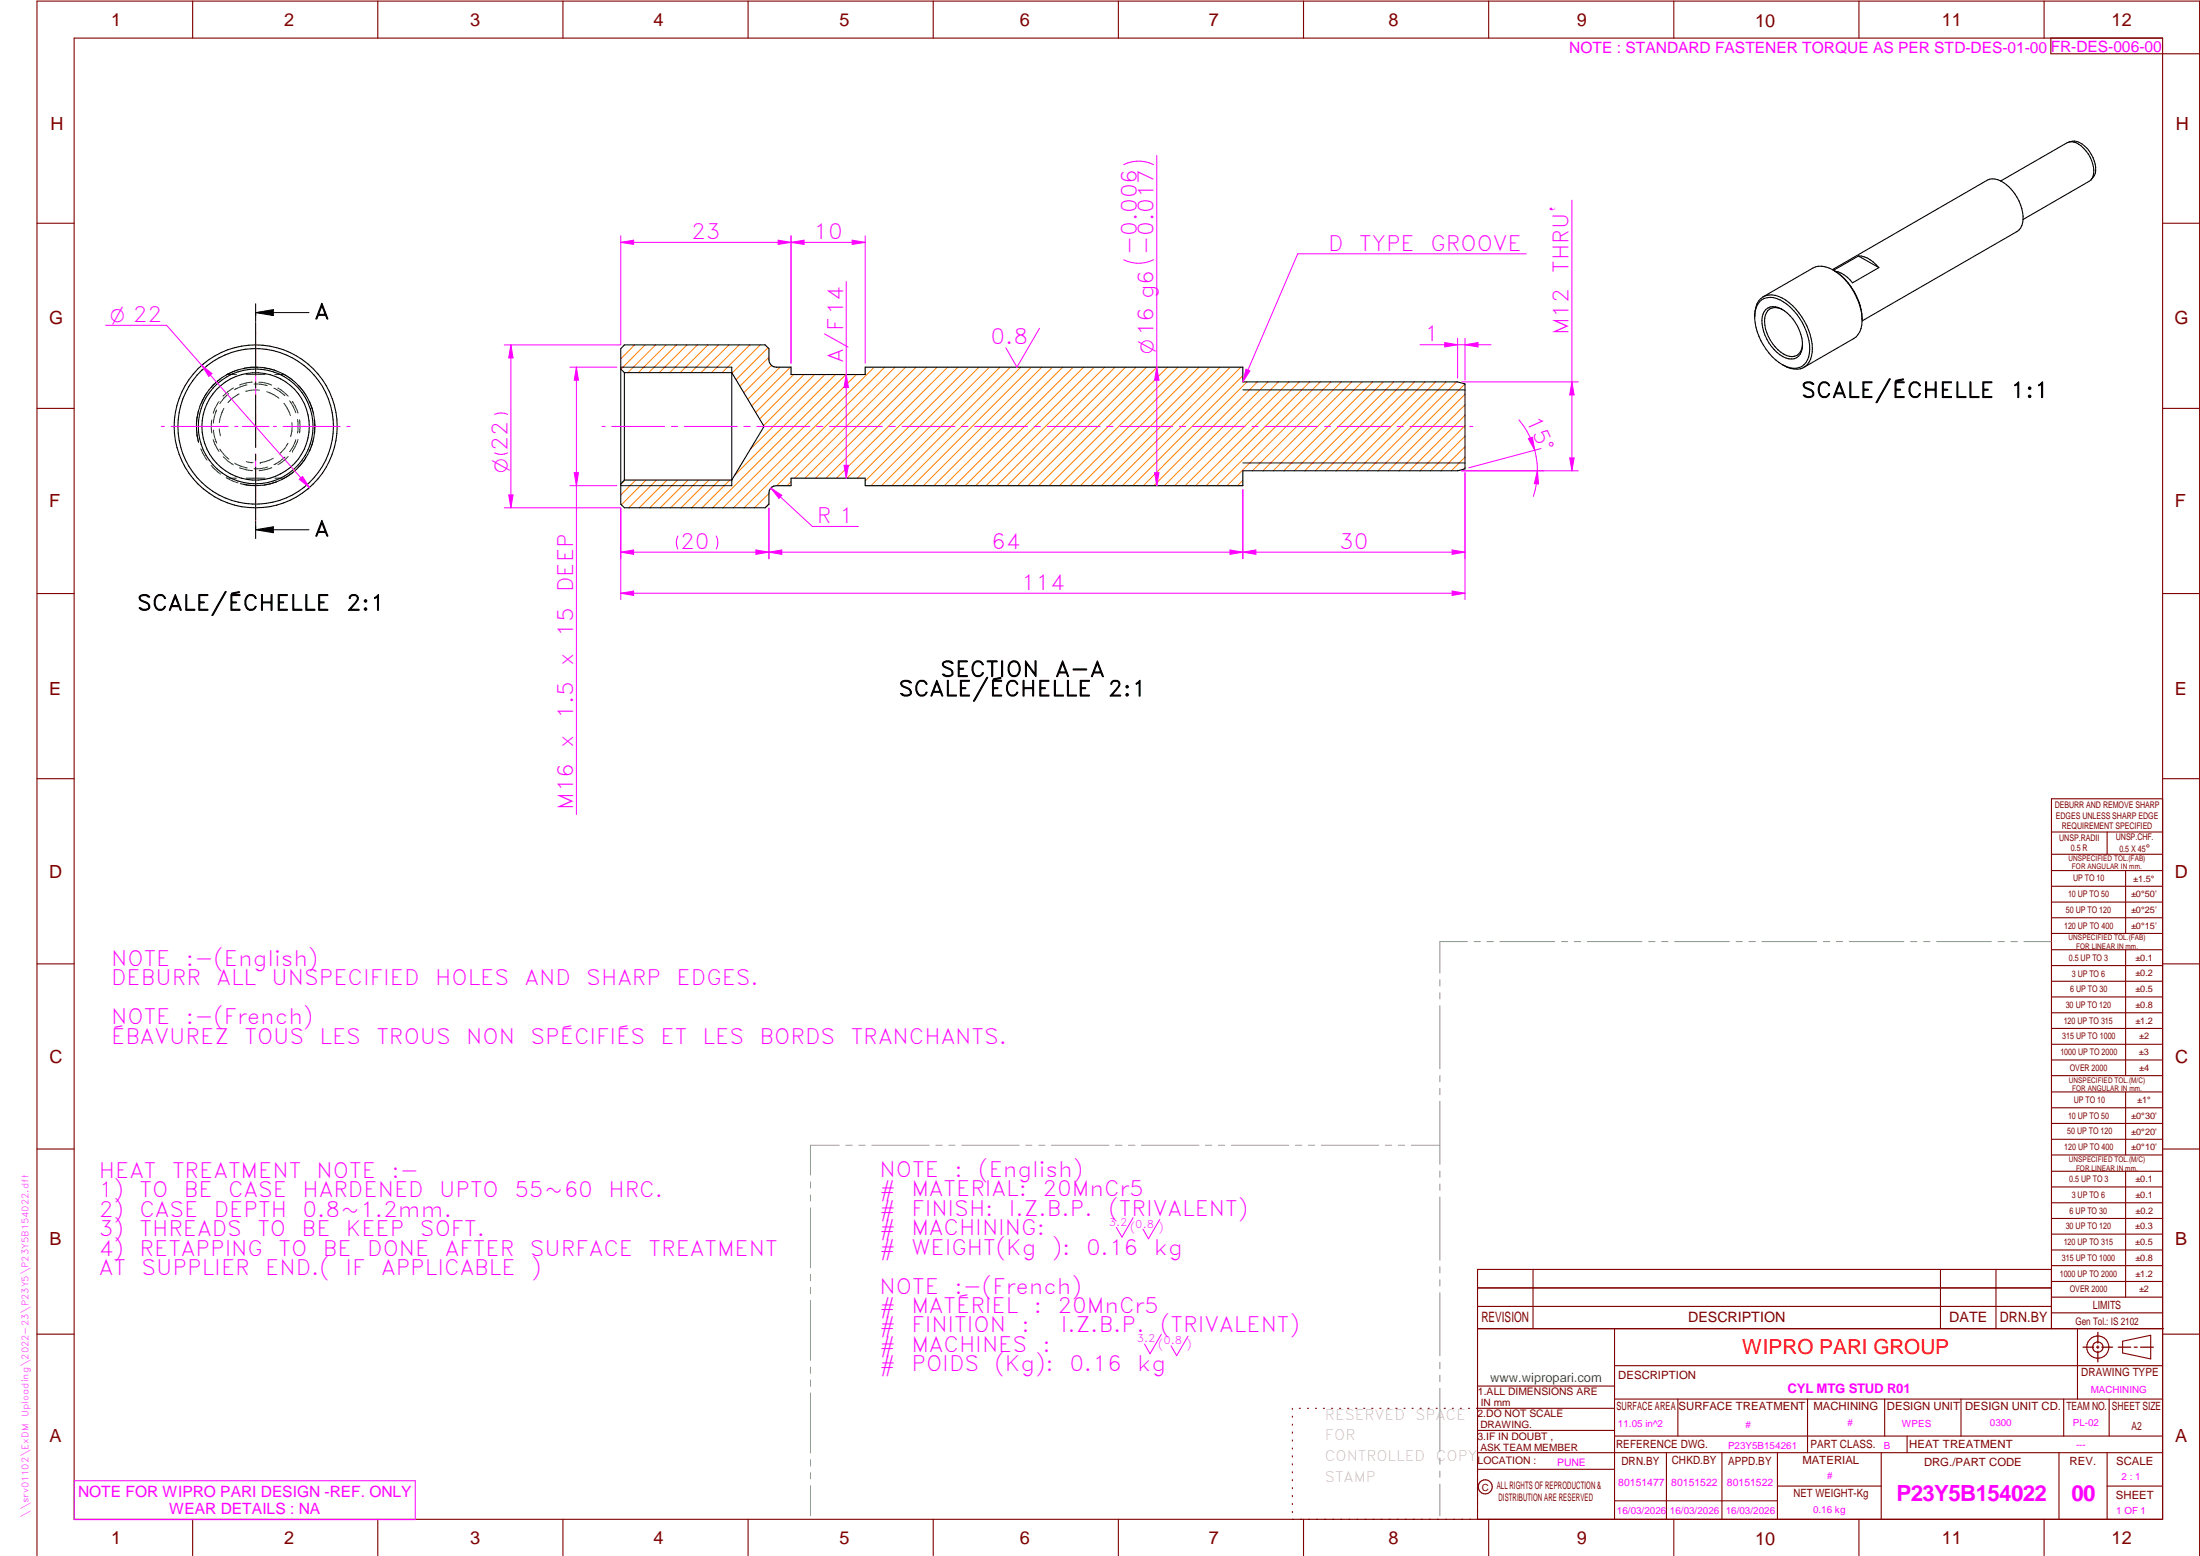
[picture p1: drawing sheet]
<svg xmlns="http://www.w3.org/2000/svg" width="594mm" height="420mm" viewBox="0 0 594 420" stroke-linecap="round" stroke-linejoin="round" font-family="sans-serif">
<g fill="none" stroke="#800000" stroke-width=".3">
<path d="M20 10.3h564v400h-564zM52 .3v10M102 .3v10M152 .3v10M202 .3v10M252 .3v10M302 .3v10M352 .3v10M402 .3v10M452 .3v10M502 .3v10M552 .3v10"/>
<path d="M553.8 10.3v4.2h40.3M10 60.3h10M584 60.3h10M10 110.3h10M584 110.3h10M10 160.3h10M584 160.3h10M10 210.3h10M584 215.7h-30v143.1M584 210.3h10M554 224.7h30M554 230.7h30"/>
<path d="M554 235.1h30M554 239.3h30M569 224.7v6M574 235.1v17M554 243.6h30M554 247.8h30M554 252.1h30M554 256.5h30M574 256.5v33.9M10 260.3h10M554 260.7h30M554 265h30"/>
<path d="M554 269.2h30M554 273.5h30M554 277.7h30M584 260.3h10M554 282h30M554 286.2h30M554 290.4h30M554 294.9h30M554 299.1h30M574 294.9v17M10 310.3h10M554 303.4h30"/>
<path d="M554 307.6h30M554 311.9h30M554 316.3h30M574 316.3v34M584 310.3h10M554 320.5h30M554 324.8h30M554 329h30M554 333.2h30M554 337.5h30M399 358.8h185.2M399 352.8h155"/>
<path d="M399 347.8h155M414 342.8v16M436 358.8v51.5M524 342.8v16M539 342.8v16M554 341.8h30M554 346h30M554 350.3h30M554 354.5h30M554 342.8h-155v67.5M561 358.8v19M10 360.3h10"/>
<path d="M399 374.3h37M436 377.8h148M453.1 377.8v10M488.1 377.8v14.5M508.9 377.8v10M529.5 377.8v10M557.3 377.8v10M569.5 377.8v10M573.2 362.2l7.6-1.6v6.3l-7.6-1.6zM584 368.8h-148M584 360.3h10M349 380.3v.3"/>
<path d="M349 382.4v.3M349 384.6v.3M349 386.7v.3M349 388.8v.3M349 391v.3M349 393.1v.3M349 395.3v.3M349 397.4v.3M349 399.5v.3M350.9 380.3h.2M353.1 380.3h.2M355.2 380.3h.3"/>
<path d="M357.4 380.3h.3M359.6 380.3h.3M361.7 380.3h.3M363.9 380.3h.3M366.1 380.3h.3M368.3 380.3h.2M370.4 380.3h.3M372.6 380.3h.3M374.8 380.3h.3M376.9 380.3h.4M379.1 380.3h.3M381.3 380.3h.3"/>
<path d="M383.4 380.3h.4M385.6 380.3h.3M387.8 380.3h.3M390 380.3h.3M392.2 380.3h.3M394.3 380.3h.3M396.5 380.3h.3M398.7 380.3h37.3M399 396.7h37M399 392.3h185M399 386.2h37M436 387.8h148"/>
<path d="M450 392.3v18M465 392.3v18M480 392.3v18M508 392.3v18M515 387.8v4.5M556 392.3v18M569 392.3v18M52 410.3v9.7M102 410.3v9.7M152 410.3v9.7M202 410.3v9.7M252 410.3v9.7"/>
<path d="M302 410.3v9.7M349 401.7v.3M349 403.8v.4M349 406v.3M349 408.1v.3M352 410.3v9.7M402 410.3v9.7M436 405.3h44M452 410.3v9.7M480 401.3h28M502 410.3v9.7M552 410.3v9.7"/>
<path d="M569 401.3h15M10 420v-419.7h584v419.7"/>
<circle cx="566.5" cy="363.7" r="1.39"/>
<circle cx="566.5" cy="363.8" r="3"/>
<circle cx="401.1" cy="401.5" r="1.9"/>
</g>
<g fill="none" stroke="#f0f" stroke-width=".27">
<path d="M69 89.6v.9M69 92.3v15.4M153.9 99.1h12.7M155.7 99.1l.5 3.6h-1.1zM43.6 115.1h.8M46.2 115.1h15.4M63.4 115.1h.9M65.4 115.1h7.2M69 111.5v7.2M69 109.5v.8M69 119.9v.9M73.8 115.1h.9"/>
<path d="M76.4 115.1h15.5M93.7 115.1h.8M162.6 115.1h.8M165.2 115.1h14.3M181.3 115.1h1.7M184.8 115.1h14.3M200.9 115.1h1.7M204.4 115.1h14.3M220.5 115.1h1.7M224 115.1h14.3M240.1 115.1h1.7M243.6 115.1h14.3"/>
<path d="M259.7 115.1h1.7M263.2 115.1h14.3M279.3 115.1h1.7M282.8 115.1h14.3M298.9 115.1h1.7M302.4 115.1h14.3M318.5 115.1h1.7M322 115.1h14.2M338.1 115.1h1.7M341.5 115.1h14.3M357.7 115.1h1.7M361.1 115.1h14.3"/>
<path d="M377.3 115.1h1.7M380.7 115.1h14.3M396.9 115.1h.8M69 122.6v15.4M69 139.7v.9M153.9 131.1h12.7M306 328.8l-3 5.3-1.6-2.7M313.2 329.3l-3.1 5.2-1.5-2.6M313.6 360.3l-3 5.2-1.5-2.6M320.8 360.8l-3.1 5.3-1.5-2.7M20.1 399.8h92v10.5h-92z"/>
</g>
<g fill="none" stroke="#949494" stroke-width=".27">
<path d="M396.2 254.3h-7.4v8.5M398.1 254.3h1.6M401.5 254.3h1.8M405 254.3h14.8M421.6 254.3h1.7M425.1 254.3h1.7M428.6 254.3h14.8M445.2 254.3h1.7M448.7 254.3h1.7M452.2 254.3h14.8M468.8 254.3h1.7M472.3 254.3h1.7"/>
<path d="M475.8 254.3h14.8M492.4 254.3h1.7M495.8 254.3h1.8M499.4 254.3h14.7M516 254.3h1.6M519.4 254.3h1.8M522.9 254.3h14.8M539.5 254.3h1.7M543 254.3h1.7M546.5 254.3h7.4M388.8 264.5v1.8M388.8 268.1v1.6"/>
<path d="M388.8 271.6v17M388.8 290.4v1.7M388.8 293.9v1.7M388.8 297.4v17M218.9 319.2v1.6M226.6 309.2h-7.7v8.1M228.4 309.2h1.7M231.9 309.2h1.7M235.4 309.2h15.5M252.7 309.2h1.7M256.2 309.2h1.7M259.7 309.2h15.5"/>
<path d="M277 309.2h1.7M280.5 309.2h1.7M284 309.2h15.5M301.2 309.2h1.8M304.8 309.2h1.7M308.3 309.2h15.5M325.5 309.2h1.7M329.1 309.2h1.6M332.6 309.2h15.4M349.8 309.2h1.7M353.3 309.2h1.7M356.8 309.2h15.5"/>
<path d="M374.1 309.2h1.7M377.6 309.2h1.7M381.1 309.2h7.7M388.8 316.2v1.7M388.8 319.7v1.7M218.9 322.6v1.8M218.9 326.1v16.2M388.8 323.2v17.1M218.9 344.1v1.8M218.9 347.6v1.7M218.9 351.2v16.1M388.8 342.1v1.6"/>
<path d="M388.8 345.6v1.7M388.8 349v17.1M218.9 369.1v1.7M218.9 372.6v1.8M218.9 376.1v16.2M388.8 367.9v1.7M388.8 371.4v1.7M388.8 374.9v17M218.9 394.1v1.8M218.9 397.6v1.7M388.8 393.7v1.7M388.8 397.2v1.7"/>
<path d="M218.9 401.2v8.1M388.8 400.7v8.6"/>
</g>
<path d="M566.5 359.7v3M562.5 363.8h2.9M566.1 363.8h.7M566.5 363.4v.7M566.5 364.9v2.8M567.6 363.8h2.9M572 363.8h3.4M576.3 363.8h.8M578 363.8h3.5" fill="none" stroke="#800000" stroke-width=".34"/>
<g fill="none" stroke="#008000" stroke-width=".27">
<path d="M64.2 99.9l-3.2 1.4M69.5 99.1h.1M69.5 99.1l-3.6 .3M71.2 99.3l3.4 .9M53.1 116.1l.5 3.4M53.6 110.8l-.5 3.5M55.9 106.1l-1.7 3M57.2 113.4v3.5M57.6 118.7l.4 1.3 1.1 1.9M57.6 116.1l.3 1.8 .6 1.7M58.5 110.7l-.6 1.7-.3 1.8M59.1 108.4l-1.1 1.9-.4 1.3"/>
<path d="M59.2 115.8l.3 1.9M59.3 113.8h.1M59.6 102.3l-2.6 2.3M60.4 110.3l-.9 2.3-.2 1.2M61.3 101.1h2.5M61.8 106.3l-1.4 1.2-1.1 1.5M63 104.8l-1.5 1-1.3 1.2M64.6 106.4a8.6 8.6 0 0 0-3 2.3M66.5 101.1h5.1M66.7 103.9l-1.7 .5-1.7 .8M68.1 103.2l-1.5 .2-1.9 .6M68.6 103.7l1.8 .1 1.8 .3"/>
<path d="M69.9 103.2l2.3 .3 1.2 .5M70.1 105.4h-2.3l-1.5 .3M72 105.7l1.9 .9 1.4 .9M73.9 104.8l1.7 .9 1.3 1.1M74.2 101.1h2.6M75 104.8l1 .6 1.8 1.6M76.2 100.9l3 1.9M76.7 108.9l.8 1.3 .9 2M77.8 119.7a8.7 8.7 0 0 1-2.4 2.9M78.2 108.2l1 1.6 .7 1.7M78.8 114.1a8.2 8.2 0 0 1-.3 3.8M78.9 108.4h.1"/>
<path d="M79 108.4l1.5 3.1M79.9 118.7l-.7 1.8-1 1.5M80.3 113.3l.2 1.8-.2 1.8M80.5 104l2.1 2.7M80.5 118.7l-1.5 3.1M80.9 113.4v3.5M83.5 108.3l1.1 3.3M84.6 118.6l-1.1 3.3M84.9 113.4l.1 3.4M85 116.8h.1M54.2 121.2l1.7 3M57 125.6l2.6 2.4"/>
<path d="M59.4 121.3l1 1.4 1.4 1.3M60.3 123.3l1.2 1.2 1.5 1M61.1 129l3.2 1.4M61.3 129.1h2.5M63.4 125.1l1.6 .8 1.8 .5M64.7 126.3l3.4 .8M66 130.9l3.5 .2M66.5 129.1h5.1M66.5 124.7l1.8 .2M70.3 124.9h.1M72.2 126.1l-1.8 .4-1.8 .1M73.4 126.3l-1.2 .4-2.2 .4"/>
<path d="M73.8 123.7l-2.2 1-1.3 .2M74.2 129.1h2.6M74.6 130.1l-3.3 .9M77 123.4l-1.4 1.2-1.6 .9M77.8 123.3l-1.8 1.6-.9 .6M79 121.8h.1M79.2 127.5l-2.9 1.9M82.6 123.5l-2.1 2.7"/>
</g>
<g fill="none" stroke="#000" stroke-width=".3">
<path d="M558.8 38.3a4.3 4.3 0 0 1 4.8 1.8 7.8 7.8 0 0 1 2 7.3l-.9 1.1M540.3 48.9a4.1 4.1 0 0 0-3.6-.3l-41.9 24.2M540.3 48.9a11.9 11.9 0 0 1 5.9 11.3 3.3 3.3 0 0 1-1.5 2.3l-41.9 24.2M540.3 48.9l17.9-10.3a3.8 3.8 0 0 1 4.5 1.5 7.8 7.8 0 0 1 2.3 8l-.8 .8-17.9 10.4M494.8 72.8a5.3 5.3 0 0 0-5.3-.4l-13.4 7.7M494.8 72.8a17.1 17.1 0 0 1 8 12.8M495 72.9a16.2 16.2 0 0 1 7.8 13.8M501.9 69.1l5.5 3.2M501.9 69.1l-6.8 3.9M501.9 69.1a6.9 6.9 0 0 1 5.5 3.2M507.4 72.3l-7.2 4.1a7.7 7.7 0 0 0-4.7-3.2M167.6 99.7l1 .9"/>
<path d="M168.6 93.1h38l1 1v3.1a2.03 2.03 0 0 0 2 1.9h4v2h20v-2h102v4h58l2 .6v22.9l-2 .5h-58v4h-102v-2h-20v2h-4a1.97 1.97 0 0 0-2 2v3l-1 1h-38l-1-1v-42zM197.6 99.1v32M475.1 81.5a4.9 4.9 0 0 1 6.5 0 15.8 15.8 0 0 1 7 13.8 4.2 4.2 0 0 1-6.3 3.7 15.9 15.9 0 0 1-8.4-14.1 5.7 5.7 0 0 1 1.2-3.4zM476.1 80.1a5.7 5.7 0 0 0-2.3 5.5M476.1 80.1a6.4 6.4 0 0 1 7 1.6 16.9 16.9 0 0 1 6.3 13.3 4.5 4.5 0 0 1-6.8 4.1l-1.3-.6M476.8 83.6a3.8 3.8 0 0 1 5.1 .3 11.7 11.7 0 0 1 4.8 10.2 3.2 3.2 0 0 1-5.2 2.2 11.8 11.8 0 0 1-5.6-10.7l.2-.8zM481.5 83.7a3 3 0 0 0-3.2-.4 3 3 0 0 0-1.8 2.6 10.9 10.9 0 0 0 6 10.1 2.84 2.84 0 0 0 4.2-2.3v-.9M502.8 86.7a5.3 5.3 0 0 1-2.3 4.7l-13.4 7.8M502.8 86v.4M168.6 100.6v29M168.6 100.6h29l8.7 14.5-8.7 14.5h-29M168.6 129.6l-1 1"/>
<circle cx="69" cy="115.1" r="14.5"/>
<circle cx="69" cy="115.2" r="21"/>
<circle cx="69" cy="115.1" r="15.5"/>
<circle cx="69" cy="115.1" r="22"/>
</g>
<g fill="none" stroke="#000" stroke-width=".27">
<path d="M69 82v4.8M69 87v14.3M69 84.4h14.4M69 84.4l4.8-.8v1.6zM167.6 99.1h30M53.6 119.3a16 16 0 0 1 14-20.1 16 16 0 0 1 17.4 17.3 16 16 0 0 1-20.1 14.1M69 103.1v1.7M69 106.6v14.2M335.6 105.3h60M69 122.6v1.7M69 126.1v14.3M167.6 131.1h30"/>
<path d="M335.6 125h60M69 143l4.8-.8v1.6zM69 140.6v4.9M69 143h14.4"/>
</g>
<path d="M69 84.4l4.8-.8v1.6zM69 143l4.8-.8v1.6z" fill="#000"/>
<g fill="none" stroke="#ff8000" stroke-width=".27">
<path d="M171.4 93.1l-3.8 3.8M174.2 93.1l-6.5 6.6M177 93.1l-7.5 7.5M179.9 93.1l-7.5 7.5M182.7 93.1l-7.5 7.5M185.5 93.1l-7.5 7.5M188.3 93.1l-7.5 7.5M191.2 93.1l-7.5 7.5M194 93.1l-7.5 7.5M196.8 93.1l-7.5 7.5M199.6 93.1l-7.5 7.5M202.5 93.1l-7.5 7.5"/>
<path d="M205.3 93.1l-7.6 7.7M207.4 93.9l-8.7 8.6M207.6 96.5l-7.8 7.8M208.3 98.6l-7.4 7.4M210.6 99.1l-8.7 8.7M213.4 99.1l-10.4 10.5M236.1 99.1l-38 38M238.9 99.1l-38 38M241.7 99.1l-31.9 32M244.6 99.1l-30 30M247.4 99.1l-30 30M250.2 99.1l-30 30"/>
<path d="M253.1 99.1l-30.1 30M255.9 99.1l-30 30M258.7 99.1l-30 30M261.5 99.1l-30 30M264.4 99.1l-30.8 30.8M267.2 99.1l-32 32M270 99.1l-32 32M272.8 99.1l-32 32M275.7 99.1l-32 32M278.5 99.1l-32 32M281.3 99.1l-32 32M284.2 99.1l-32 32"/>
<path d="M287 99.1l-32 32M289.8 99.1l-32 32M292.6 99.1l-32 32M295.5 99.1l-32 32M298.3 99.1l-32 32M301.1 99.1l-32 32M303.9 99.1l-32 32M306.8 99.1l-32 32M309.6 99.1l-32 32M312.5 99.1l-32 32M315.3 99.1l-32 32M318.1 99.1l-32 32"/>
<path d="M320.9 99.1l-32 32M323.8 99.1l-32 32M326.6 99.1l-32 32M329.4 99.1l-32 32M332.2 99.1l-31.9 32M335.1 99.1l-32 32M214.3 101.1l-10.2 10.2M217.1 101.1l-12 12M220 101.1l-13.8 13.8M222.8 101.1l-20.1 20.1M225.6 101.1l-27.2 27.2M228.4 101.1l-36 36"/>
<path d="M231.3 101.1l-36.1 36M335.6 101.4l-29.7 29.7M336.7 103.1l-28 28M339.5 103.1l-27.9 28M342.4 103.1l-28 28M345.2 103.1l-28 28M348.1 103.1l-28.1 28M350.9 103.1l-28 28M353.7 103.1l-28 28M356.5 103.1l-28 28M359.4 103.1l-28.1 28M362.2 103.1l-24 24"/>
<path d="M365 103.1l-24 24M367.8 103.1l-24 24M370.7 103.1l-24 24M373.5 103.1l-24 24M376.3 103.1l-24 24M379.2 103.1l-24 24M382 103.1l-24 24M384.8 103.1l-24 24M387.6 103.1l-24 24M390.5 103.1l-24 24M393.3 103.1l-24 24M395.6 117.8l-9.3 9.3"/>
<path d="M395.6 109.3l-17.8 17.8M395.6 112.1l-15 15M395.6 103.7l-23.5 23.4M395.6 114.9l-12.2 12.2M395.6 106.5l-20.7 20.6M168.8 129.6l-1.2 1.2M171.7 129.6l-4.1 4M174.4 129.6l-6.6 6.7M177.3 129.6l-7.5 7.5M180.1 129.6l-7.5 7.5M183 129.6l-7.5 7.5M185.8 129.6l-7.5 7.5"/>
<path d="M188.6 129.6l-7.5 7.5M191.4 129.6l-7.5 7.5M194.3 129.6l-7.5 7.5M197.1 129.6l-7.5 7.5M207.6 133.3l-3.9 3.8M207.6 136.1l-1 1M213.6 130.1l-1.1 1M335.6 129.7l-1.4 1.4M395.6 120.6l-6.5 6.5M395.6 126.3l-.4 .4M395.6 123.4l-3.7 3.7"/>
</g>
<path d="M155.7 99.1l.5 3.6h-1.1z" fill="#f0f"/>
<path d="M155.1 127.6h1.1l-.5 3.5z" fill="none" stroke="#f0f" stroke-width=".27"/>
<path d="M155.1 127.6h1.1l-.5 3.5z" fill="#f0f"/>
<path d="M28.5 87.8h16.5l38.6 43.9M155.7 99.1v120.8M80.8 129.4l.9-.7 1.9 3z" fill="none" stroke="#f0f" stroke-width=".27"/>
<path d="M80.8 129.4l.9-.7 1.9 3z" fill="#f0f"/>
<path d="M54.5 98.6l2.7 2.3-.8 .7z" fill="none" stroke="#f0f" stroke-width=".27"/>
<path d="M54.5 98.6l2.7 2.3-.8 .7z" fill="#f0f"/>
<path d="M136.2 93.1h31.4M138 93.1l.6 3.5h-1.2zM133.6 111.9a4.2 4.2 0 0 1 3.5 0M133.6 122.3a3.9 3.9 0 0 0 3.5 0M136.2 137.1h31.4" fill="none" stroke="#f0f" stroke-width=".27"/>
<path d="M138 93.1l.6 3.5h-1.2z" fill="#f0f"/>
<path d="M137.4 133.6h1.2l-.6 3.5z" fill="none" stroke="#f0f" stroke-width=".27"/>
<path d="M137.4 133.6h1.2l-.6 3.5z" fill="#f0f"/>
<path d="M138 93.1v44M167.6 137.2v13.7M207.6 137.2v13.7M167.6 149.1l3.5-.6v1.2zM183 144.7a3.9 3.9 0 0 0 0 3.6M193.4 144.7a3.9 3.9 0 0 1 0 3.6" fill="none" stroke="#f0f" stroke-width=".27"/>
<path d="M167.6 149.1l3.5-.6v1.2z" fill="#f0f"/>
<path d="M204.1 148.5l3.5 .6-3.5 .6z" fill="none" stroke="#f0f" stroke-width=".27"/>
<path d="M204.1 148.5l3.5 .6-3.5 .6z" fill="#f0f"/>
<path d="M167.6 65.4l3.5-.5v1.1zM167.6 63.7v29.4M213.6 63.7v34.4M167.6 149.1h40" fill="none" stroke="#f0f" stroke-width=".27"/>
<path d="M167.6 65.4l3.5-.5v1.1z" fill="#f0f"/>
<path d="M210.1 64.9l3.5 .5-3.5 .6z" fill="none" stroke="#f0f" stroke-width=".27"/>
<path d="M210.1 64.9l3.5 .5-3.5 .6z" fill="#f0f"/>
<path d="M167.6 65.4h46M213.6 63.7v34.4M213.6 65.4l3.5-.5v1.1zM233.6 63.7v34.4" fill="none" stroke="#f0f" stroke-width=".27"/>
<path d="M213.6 65.4l3.5-.5v1.1z" fill="#f0f"/>
<path d="M230.1 64.9l3.5 .5-3.5 .6z" fill="none" stroke="#f0f" stroke-width=".27"/>
<path d="M230.1 64.9l3.5 .5-3.5 .6z" fill="#f0f"/>
<path d="M213.6 65.4h20M207.6 137.2v13.7M335.6 132.2v18.7M207.6 149.1l3.5-.6v1.2z" fill="none" stroke="#f0f" stroke-width=".27"/>
<path d="M207.6 149.1l3.5-.6v1.2z" fill="#f0f"/>
<path d="M332.1 148.5l3.5 .6-3.5 .6z" fill="none" stroke="#f0f" stroke-width=".27"/>
<path d="M332.1 148.5l3.5 .6-3.5 .6z" fill="#f0f"/>
<path d="M335.6 132.2v18.7M395.6 127.6v23.3M207.6 149.1h128M392.1 148.5l3.5 .6-3.5 .6z" fill="none" stroke="#f0f" stroke-width=".27"/>
<path d="M392.1 148.5l3.5 .6-3.5 .6z" fill="#f0f"/>
<path d="M335.6 149.1l3.5-.6v1.2z" fill="none" stroke="#f0f" stroke-width=".27"/>
<path d="M335.6 149.1l3.5-.6v1.2z" fill="#f0f"/>
<path d="M394.7 103.1h31.5M394.7 127.1h31.5M423.9 123.7h1.2l-.6 3.4zM335.6 149.1h60" fill="none" stroke="#f0f" stroke-width=".27"/>
<path d="M423.9 123.7h1.2l-.6 3.4z" fill="#f0f"/>
<path d="M424.5 103.1l.6 3.5h-1.2z" fill="none" stroke="#f0f" stroke-width=".27"/>
<path d="M424.5 103.1l.6 3.5h-1.2z" fill="#f0f"/>
<path d="M303.4 44.4a9 9 0 0 1 8.1 .1M424.5 54.1v73M311.5 70.1a9 9 0 0 1-8.1 0M312.4 99.1l.6 3.6h-1.2z" fill="none" stroke="#f0f" stroke-width=".27"/>
<path d="M312.4 99.1l.6 3.6h-1.2z" fill="#f0f"/>
<path d="M311.8 127.6h1.2l-.6 3.5z" fill="none" stroke="#f0f" stroke-width=".27"/>
<path d="M311.8 127.6h1.2l-.6 3.5z" fill="#f0f"/>
<path d="M312.4 42v89.1M208.1 131.8l3 1.9-.8 .9zM208.1 131.8l11.3 10.4h12.4" fill="none" stroke="#f0f" stroke-width=".27"/>
<path d="M208.1 131.8l3 1.9-.8 .9z" fill="#f0f"/>
<path d="M227.9 125.6h1.2l-.6 3.5z" fill="none" stroke="#f0f" stroke-width=".27"/>
<path d="M227.9 125.6h1.2l-.6 3.5z" fill="#f0f"/>
<path d="M228.5 101.1l.6 3.5h-1.2z" fill="none" stroke="#f0f" stroke-width=".27"/>
<path d="M228.5 101.1l.6 3.5h-1.2z" fill="#f0f"/>
<path d="M228.5 76v53.1M394.7 127.1h22.2M415.2 127.1l.3 3.6-1.2-.1zM416.1 121.1l-19.5 5.2" fill="none" stroke="#f0f" stroke-width=".27"/>
<path d="M415.2 127.1l.3 3.6-1.2-.1z" fill="#f0f"/>
<path d="M412.7 118.4l1.1-.3 .6 3.4z" fill="none" stroke="#f0f" stroke-width=".27"/>
<path d="M412.7 118.4l1.1-.3 .6 3.4z" fill="#f0f"/>
<path d="M393.6 91.4v10.7M395.6 93.1l3.5-.6v1.2zM395.6 91.4v11.2M410.2 113.4a21.6 21.6 0 0 1 3.9 20.6" fill="none" stroke="#f0f" stroke-width=".27"/>
<path d="M395.6 93.1l3.5-.6v1.2z" fill="#f0f"/>
<path d="M390.1 92.5l3.5 .6-3.5 .6z" fill="none" stroke="#f0f" stroke-width=".27"/>
<path d="M390.1 92.5l3.5 .6-3.5 .6z" fill="#f0f"/>
<path d="M383.4 93.1h19.2M167.6 137.2v24.7M395.6 127.6v34.3M167.6 160.2l3.5-.6v1.2z" fill="none" stroke="#f0f" stroke-width=".27"/>
<path d="M167.6 160.2l3.5-.6v1.2z" fill="#f0f"/>
<path d="M392.1 159.6l3.5 .6-3.5 .6z" fill="none" stroke="#f0f" stroke-width=".27"/>
<path d="M392.1 159.6l3.5 .6-3.5 .6z" fill="#f0f"/>
<path d="M350.4 68.5l-14.8 34.6M280.7 88.6l-6.1 10.5-3-5.2M167.6 160.2h228" fill="none" stroke="#f0f" stroke-width=".27"/>
<path d="M336.5 99.7l1 .5-1.9 2.9z" fill="#f0f"/>
<path d="M350.4 68.5h61.8M336.5 99.7l1 .5-1.9 2.9z" fill="none" stroke="#f0f" stroke-width=".27"/>
<g font-size="6" fill="#f0f">
<text x="512.1" y="405.2">P23Y5B154022</text>
<text x="559.4" y="405.2">00</text>
</g>
<g font-size="5.7" fill="#f0f">
<text x="186.7" y="64.6">23</text>
<text x="219.7" y="64.6">10</text>
<text x="307" y="68.9" transform="rotate(-90 307 68.9)">-0.006</text>
<text x="311.5" y="68.9" transform="rotate(-90 311.5 68.9)">-0.017</text>
<text x="358.7" y="67.6">D</text>
<text x="367" y="67.6">TYPE</text>
<text x="386.2" y="67.6">GROOVE</text>
<text x="423.6" y="73.7" transform="rotate(-90 423.6 73.7)">THRU`</text>
<text x="267.5" y="93">0.8</text>
<text x="384.7" y="92.2">1</text>
<text x="423.6" y="90.5" transform="rotate(-90 423.6 90.5)">M12</text>
<text x="227.7" y="98" transform="rotate(-90 227.7 98)">A/F14</text>
<text x="412" y="113.4" transform="rotate(66 412 113.4)">15°</text>
<text x="220.6" y="141.3">R 1</text>
<text x="183.7" y="148.3">20</text>
<text x="267.7" y="148.3">64</text>
<text x="361.6" y="148.3">30</text>
<text x="154.8" y="159.9" transform="rotate(-90 154.8 159.9)">DEEP</text>
<text x="275.7" y="159.3">114</text>
<text x="154.8" y="172" transform="rotate(-90 154.8 172)">15</text>
<text x="154.8" y="179.7" transform="rotate(-90 154.8 179.7)">x</text>
<text x="154.8" y="194.1" transform="rotate(-90 154.8 194.1)">1.5</text>
<text x="154.8" y="201.9" transform="rotate(-90 154.8 201.9)">x</text>
<text x="154.8" y="218.7" transform="rotate(-90 154.8 218.7)">M16</text>
<text x="30" y="260.8">NOTE</text>
<text x="50.2" y="260.8">:-(English)</text>
<text x="30" y="266.1">DEBURR</text>
<text x="58.5" y="266.1">ALL</text>
<text x="73.4" y="266.1">UNSPECIFIED</text>
<text x="117.5" y="266.1">HOLES</text>
<text x="141.7" y="266.1">AND</text>
<text x="158.3" y="266.1">SHARP</text>
<text x="182.7" y="266.1">EDGES.</text>
<text x="30" y="276.6">NOTE</text>
<text x="30" y="281.8">ÉBAVUREZ</text>
<text x="50.2" y="276.6">:-(French)</text>
<text x="66" y="281.8">TOUS</text>
<text x="86.3" y="281.8">LES</text>
<text x="101.6" y="281.8">TROUS</text>
<text x="125.9" y="281.8">NON</text>
<text x="143.3" y="281.8">SPÉCIFIÉS</text>
<text x="178.4" y="281.8">ET</text>
<text x="189.7" y="281.8">LES</text>
<text x="205.1" y="281.8">BORDS</text>
<text x="229.7" y="281.8">TRANCHANTS.</text>
<text x="237.5" y="317.8">NOTE</text>
<text x="257.7" y="317.8">:</text>
<text x="264.1" y="317.8">(English)</text>
<text x="26.7" y="318.1">HEAT</text>
<text x="26.7" y="323.3">1)</text>
<text x="37.7" y="323.3">TO</text>
<text x="46.5" y="318.1">TREATMENT</text>
<text x="49.6" y="323.3">BE</text>
<text x="61.6" y="323.3">CASE</text>
<text x="81.7" y="323.3">HARDENED</text>
<text x="85.5" y="318.1">NOTE</text>
<text x="105.7" y="318.1">:-</text>
<text x="118.6" y="323.3">UPTO</text>
<text x="138.9" y="323.3">55~60</text>
<text x="164.3" y="323.3">HRC.</text>
<text x="237.5" y="323">#</text>
<text x="246.1" y="323">MATERIAL:</text>
<text x="281.5" y="323">20MnCr5</text>
<text x="26.7" y="328.5">2)</text>
<text x="37.7" y="328.5">CASE</text>
<text x="57.7" y="328.5">DEPTH</text>
<text x="81.7" y="328.5">0.8~1.2mm.</text>
<text x="237.5" y="328.3">#</text>
<text x="246.1" y="328.3">FINISH:</text>
<text x="272.4" y="328.3">I.Z.B.P.</text>
<text x="299.3" y="328.3">(TRIVALENT)</text>
<text x="26.7" y="333.8">3)</text>
<text x="37.7" y="333.8">THREADS</text>
<text x="69.5" y="333.8">TO</text>
<text x="81.4" y="333.8">BE</text>
<text x="93.4" y="333.8">KEEP</text>
<text x="113.4" y="333.8">SOFT.</text>
<text x="237.5" y="333.5">#</text>
<text x="246.1" y="333.5">MACHINING:</text>
<text x="26.7" y="339">4)</text>
<text x="37.7" y="339">RETAPPING</text>
<text x="75.2" y="339">TO</text>
<text x="87.2" y="339">BE</text>
<text x="99.2" y="339">DONE</text>
<text x="120.1" y="339">AFTER</text>
<text x="143.1" y="339">SURFACE</text>
<text x="175.1" y="339">TREATMENT</text>
<text x="237.5" y="338.8">#</text>
<text x="246.1" y="338.8">WEIGHT(Kg</text>
<text x="284" y="338.8">):</text>
<text x="293.3" y="338.8">0.16</text>
<text x="311.6" y="338.8">kg</text>
<text x="26.7" y="344.3">AT</text>
<text x="38.2" y="344.3">SUPPLIER</text>
<text x="71.6" y="344.3">END.(</text>
<text x="93.3" y="344.3">IF</text>
<text x="102.9" y="344.3">APPLICABLE</text>
<text x="143.4" y="344.3">)</text>
<text x="237.5" y="349.3">NOTE</text>
<text x="257.7" y="349.3">:-(French)</text>
<text x="237.5" y="354.5">#</text>
<text x="237.5" y="359.8">#</text>
<text x="246.1" y="359.8">FINITION</text>
<text x="246.1" y="354.5">MATÉRIEL</text>
<text x="275.8" y="359.8">:</text>
<text x="279.2" y="354.5">:</text>
<text x="285.6" y="354.5">20MnCr5</text>
<text x="286.4" y="359.8">I.Z.B.P.</text>
<text x="313.3" y="359.8">(TRIVALENT)</text>
<text x="237.5" y="365">#</text>
<text x="246.1" y="365">MACHINES</text>
<text x="281.5" y="365">:</text>
<text x="237.5" y="370.3">#</text>
<text x="246.1" y="370.3">POIDS</text>
<text x="268.5" y="370.3">(Kg):</text>
<text x="288.8" y="370.3">0.16</text>
<text x="307.1" y="370.3">kg</text>
</g>
<g font-size="5.7">
<text x="84.9" y="86.1">A</text>
<text x="486.4" y="107.4">SCALE/ÉCHELLE</text>
<text x="542.9" y="107.4">1:1</text>
<text x="84.9" y="144.8">A</text>
<text x="37" y="164.8">SCALE/ÉCHELLE</text>
<text x="93.5" y="164.8">2:1</text>
<text x="253.9" y="182.7">SECTION</text>
<text x="284.9" y="182.7">A-A</text>
<text x="242.6" y="188">SCALE/ÉCHELLE</text>
<text x="299.2" y="188">2:1</text>
</g>
<text font-size="5.6" fill="#f00" x="470.5" y="365.5">WIPRO PARI GROUP</text>
<g font-size="5.4" fill="#f0f">
<text x="29.8" y="87">O 22</text>
<text x="311.5" y="95.5" transform="rotate(-90 311.5 95.5)">O16 g6</text>
<text x="137.1" y="127.6" transform="rotate(-90 137.1 127.6)">O 22</text>
</g>
<g font-size="4.9" fill="#800000">
<text x="30" y="6.9">1</text>
<text x="76.7" y="6.9">2</text>
<text x="127" y="6.9">3</text>
<text x="176.5" y="6.9">4</text>
<text x="226.7" y="6.9">5</text>
<text x="275.4" y="6.9">6</text>
<text x="326.4" y="6.9">7</text>
<text x="375" y="6.9">8</text>
<text x="425.8" y="6.9">9</text>
<text x="473.9" y="7.3">10</text>
<text x="524.3" y="6.9">11</text>
<text x="570.2" y="6.9">12</text>
<text x="13.6" y="35.1">H</text>
<text x="587.6" y="35.1">H</text>
<text x="13.2" y="87.5">G</text>
<text x="587.2" y="87.5">G</text>
<text x="13.2" y="137">F</text>
<text x="587.2" y="137">F</text>
<text x="13.2" y="187.6">E</text>
<text x="587.2" y="187.6">E</text>
<text x="13.2" y="237">D</text>
<text x="587.2" y="237">D</text>
<text x="13.4" y="287.1">C</text>
<text x="587.4" y="287.1">C</text>
<text x="13.4" y="336.2">B</text>
<text x="587.4" y="336.2">B</text>
<text x="13.4" y="389.3">A</text>
<text x="587.4" y="389.3">A</text>
<text x="30" y="416.9">1</text>
<text x="76.7" y="416.9">2</text>
<text x="127" y="416.9">3</text>
<text x="176.5" y="416.9">4</text>
<text x="226.7" y="416.9">5</text>
<text x="275.4" y="416.9">6</text>
<text x="326.4" y="416.9">7</text>
<text x="375" y="416.9">8</text>
<text x="425.8" y="416.9">9</text>
<text x="473.9" y="417.3">10</text>
<text x="524.3" y="416.9">11</text>
<text x="570.2" y="416.9">12</text>
</g>
<g font-size="4.2" fill="#f0f">
<text x="423.7" y="14.3">NOTE : STANDARD FASTENER TORQUE AS PER STD-DES-01-00</text>
<text x="553.8" y="14">FR-DES-006-00</text>
<text x="21.1" y="404.3">NOTE FOR WIPRO PARI DESIGN -REF. ONLY</text>
<text x="45.7" y="408.8">WEAR DETAILS : NA</text>
</g>
<g font-size="3.9" fill="#800000">
<text x="400" y="357.1">REVISION</text>
<text x="455.9" y="357.1">DESCRIPTION</text>
<text x="526.4" y="357.1">DATE</text>
<text x="540" y="357.1">DRN.BY</text>
</g>
<g font-size="3.9" fill="#c0c0c0">
<text x="357.8" y="383.3">RESERVED</text>
<text x="382.3" y="383.3">SPACE</text>
<text x="357.8" y="388.9">FOR</text>
<text x="357.8" y="394.5">CONTROLLED</text>
<text x="387.8" y="394.5">COPY</text>
<text x="357.8" y="400">STAMP</text>
</g>
<text font-size="3.6" fill="#f0f" x="482.7" y="376.1">CYL MTG STUD R01</text>
<text font-size="3.5" fill="#00f" x="402.4" y="373.3">www.wipropari.com</text>
<g font-size="3.1" fill="#800000">
<text x="565.1" y="353.5">LIMITS</text>
<text x="562" y="371.7">DRAWING TYPE</text>
<text x="437" y="372.3">DESCRIPTION</text>
<text x="436.5" y="380.8">SURFACE AREA</text>
<text x="453.3" y="380.8">SURFACE TREATMENT</text>
<text x="489.7" y="380.8">MACHINING</text>
<text x="509.5" y="380.8">DESIGN UNIT</text>
<text x="530.6" y="380.8">DESIGN UNIT CD.</text>
<text x="558" y="380.6">TEAM NO.</text>
<text x="570.3" y="380.7">SHEET SIZE</text>
<text x="575.6" y="386.1">A2</text>
<text x="436.4" y="391.1">REFERENCE DWG.</text>
<text x="437.8" y="395.5">DRN.BY</text>
<text x="451.4" y="395.4">CHKD.BY</text>
<text x="466.6" y="395.5">APPD.BY</text>
<text x="486.7" y="395.4">MATERIAL</text>
<text x="488.9" y="390.9">PART CLASS.</text>
<text x="515.6" y="390.9">HEAT TREATMENT</text>
<text x="519.6" y="395.9">DRG./PART CODE</text>
<text x="558.9" y="395.5">REV.</text>
<text x="571.4" y="395.6">SCALE</text>
<text x="484.3" y="404.2">NET WEIGHT-Kg</text>
<text x="571.4" y="404.7">SHEET</text>
</g>
<text font-size="3" fill="#800000" x="579.5" y="230.1">°</text>
<g font-size="2.8" fill="#f0f">
<text x="299.4" y="331">3.2</text>
<text x="305.2" y="332.5">(</text>
<text x="306.6" y="331.5">0.8</text>
<text x="312.8" y="332.5">)</text>
<text x="307" y="362.5">3.2</text>
<text x="312.8" y="364">(</text>
<text x="314.2" y="363">0.8</text>
<text x="320.4" y="364">)</text>
<text x="420.5" y="396">PUNE</text>
<text x="437" y="401.2">80151477</text>
<text x="451.3" y="401.2">80151522</text>
<text x="466.3" y="401.2">80151522</text>
</g>
<g font-size="2.8" fill="#800000">
<text x="560.4" y="357.7">Gen Tol.: IS 2102</text>
<text x="399.1" y="376.6">1.ALL DIMENSIONS ARE</text>
<text x="399" y="382.7">2.DO NOT SCALE</text>
<text x="399" y="388.7">3.IF IN DOUBT ,</text>
<text x="399" y="395.4">LOCATION :</text>
<text x="404.2" y="402">ALL RIGHTS OF REPRODUCTION &amp;</text>
<text x="404.7" y="405.4">DISTRIBUTION ARE RESERVED</text>
</g>
<g font-size="2.7" fill="#f0f">
<text x="564.6" y="376.2">MACHINING</text>
<text x="436.9" y="385.4">11.05 in^2</text>
<text x="471.4" y="385.5">#</text>
<text x="498.9" y="385">#</text>
<text x="513.6" y="385.3">WPES</text>
<text x="537.3" y="385.1">0300</text>
<text x="559.7" y="385.1">PL-02</text>
<text x="466.6" y="391.2">P23Y5B154261</text>
<text x="508.7" y="391.2">B</text>
<text x="560.6" y="391.1">---</text>
<text x="493.4" y="399.5">#</text>
<text x="572.8" y="399.7">2 : 1</text>
<text x="436.6" y="408.7">16/03/2026</text>
<text x="450.9" y="408.8">16/03/2026</text>
<text x="466" y="408.9">16/03/2026</text>
<text x="489.6" y="408.5">0.16 kg</text>
<text x="571.4" y="408.7">1 OF 1</text>
</g>
<g font-size="2.7" fill="#800000">
<text x="399.9" y="379.7">IN mm</text>
<text x="399.7" y="385.7">DRAWING.</text>
<text x="399.7" y="391.8">ASK TEAM MEMBER</text>
<text x="400.1" y="402.5">C</text>
</g>
<g font-size="2.5" fill="#800000">
<text x="554.9" y="218.3">DEBURR AND REMOVE SHARP</text>
<text x="555.2" y="221">EDGES UNLESS SHARP EDGE</text>
<text x="556.1" y="227.1">UNSP.RADII</text>
<text x="556.8" y="223.8">REQUIREMENT SPECIFIED</text>
<text x="571.4" y="226.9">UNSP.CHF.</text>
<text x="559.2" y="229.9">0.5 R</text>
<text x="572.3" y="230.1">0.5 X 45</text>
<text x="559.8" y="238">UP TO 10</text>
<text x="576.1" y="238.1">±1.5°</text>
<text x="558.5" y="242.2">10 UP TO 50</text>
<text x="575.5" y="242.3">±0°50'</text>
<text x="557.4" y="250.7">120 UP TO 400</text>
<text x="557.9" y="246.5">50 UP TO 120</text>
<text x="575.5" y="250.7">±0°15'</text>
<text x="575.5" y="246.5">±0°25'</text>
<text x="558.7" y="259.4">0.5 UP TO 3</text>
<text x="559.5" y="263.7">3 UP TO 6</text>
<text x="576.6" y="263.6">±0.2</text>
<text x="576.6" y="259.4">±0.1</text>
<text x="559" y="267.9">6 UP TO 30</text>
<text x="576.6" y="267.9">±0.5</text>
<text x="557.8" y="272.2">30 UP TO 120</text>
<text x="576.6" y="272.2">±0.8</text>
<text x="556.9" y="280.7">315 UP TO 1000</text>
<text x="557.3" y="276.4">120 UP TO 315</text>
<text x="576.6" y="276.4">±1.2</text>
<text x="577.7" y="280.7">±2</text>
<text x="556.4" y="284.9">1000 UP TO 2000</text>
<text x="577.6" y="284.9">±3</text>
<text x="558.9" y="289.2">OVER 2000</text>
<text x="577.7" y="289.3">±4</text>
<text x="560" y="297.9">UP TO 10</text>
<text x="577.1" y="297.9">±1°</text>
<text x="558.5" y="302.1">10 UP TO 50</text>
<text x="575.5" y="302.1">±0°30'</text>
<text x="557.4" y="310.6">120 UP TO 400</text>
<text x="558.2" y="306.3">50 UP TO 120</text>
<text x="575.5" y="310.6">±0°10'</text>
<text x="575.5" y="306.4">±0°20'</text>
<text x="558.8" y="319.2">0.5 UP TO 3</text>
<text x="559.4" y="323.4">3 UP TO 6</text>
<text x="576.6" y="319.2">±0.1</text>
<text x="576.6" y="323.5">±0.1</text>
<text x="558.9" y="327.7">6 UP TO 30</text>
<text x="576.7" y="327.7">±0.2</text>
<text x="557.8" y="332">30 UP TO 120</text>
<text x="576.6" y="332">±0.3</text>
<text x="556.8" y="340.5">315 UP TO 1000</text>
<text x="557.3" y="336.3">120 UP TO 315</text>
<text x="576.6" y="336.3">±0.5</text>
<text x="576.6" y="340.5">±0.8</text>
<text x="556.2" y="344.7">1000 UP TO 2000</text>
<text x="576.6" y="344.7">±1.2</text>
<text x="558.9" y="349">OVER 2000</text>
<text x="577.6" y="349">±2</text>
</g>
<g font-size="2.4" fill="#f0f">
<text x="7.7" y="382.7" transform="rotate(-90 7.7 382.7)">Uploading\2022-23\P23Y5\P23Y5B154022.dft</text>
<text x="7.7" y="409.8" transform="rotate(-90 7.7 409.8)">\\srv01102\ExDM</text>
</g>
<g font-size="2.1" fill="#800000">
<text x="558.5" y="232.4">UNSPECIFIED TOL.(FAB)</text>
<text x="559.5" y="234.7">FOR ANGULAR IN mm.</text>
<text x="558.6" y="253.9">UNSPECIFIED TOL.(FAB)</text>
<text x="560.7" y="256.3">FOR LINEAR IN mm.</text>
<text x="558.7" y="292.3">UNSPECIFIED TOL.(M/C)</text>
<text x="559.6" y="294.7">FOR ANGULAR IN mm.</text>
<text x="558.7" y="313.7">UNSPECIFIED TOL.(M/C)</text>
<text x="560.6" y="316.1">FOR LINEAR IN mm.</text>
</g>
</svg>
